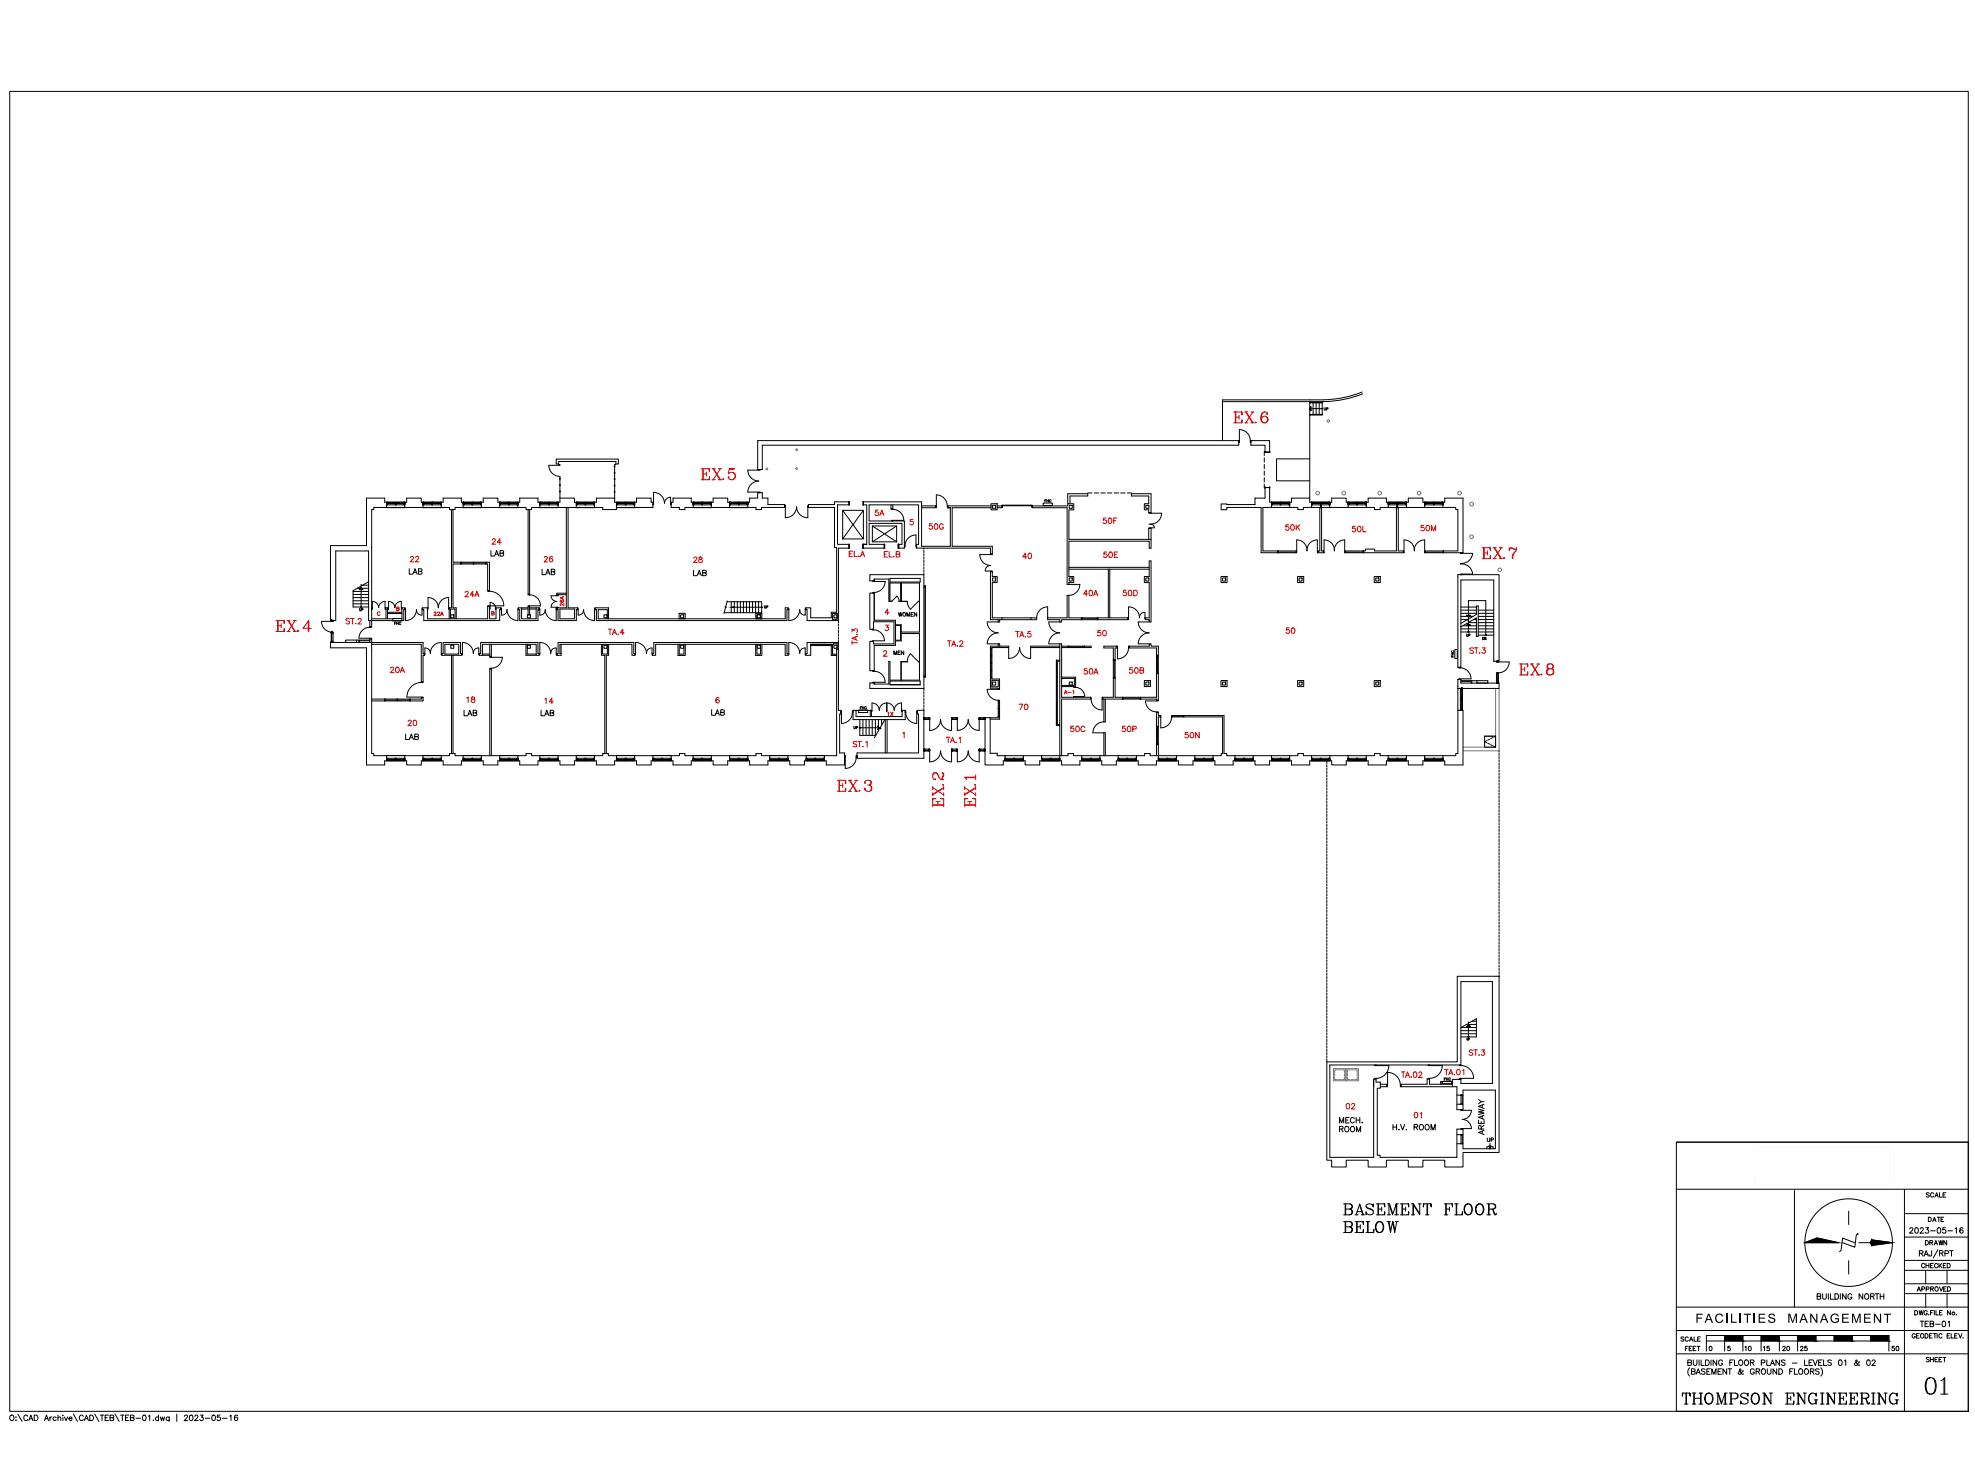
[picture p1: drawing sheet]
<svg xmlns="http://www.w3.org/2000/svg" width="1219mm" height="914mm" viewBox="0 0 1219 914" stroke-linecap="round" stroke-linejoin="round" font-family="sans-serif">
<!-- layer: TITLEBLOCK -->
<g fill="none" stroke="#000" stroke-width=".62">
<path d="M6 56h1209v815h-1209zM1035 705h180v166h-180zM1035 705h180M1035 734h180M1108 734v72M1176 734v137M1176 749h39M1176 763h39M1176 778h39M1176 792h39M1176 784h39M1176 798h39"/>
<path d="M1189 784v8M1189 798v8M1202 784v8M1202 798v8M1035 806h180M1035 835h180M1035 821h180M1053 834v-10h113v10M1053 827h113M1065 824v10M1068 831h-1v1a.9 .9 0 0 1 1 0 .9 .9 0 0 1 0 1 1 1 0 0 1-2 0M1076 824v10"/>
<path d="M1087 824v10M1098 824v10M1110 824v10M1121 824v3M1132 824v3M1144 824v3M1155 824v3"/>
<circle cx="1056" cy="832" r="1.2"/>
</g>
<!-- layer: TITLEBLOCK TEXT -->
<g fill="none" stroke="#000" stroke-width=".62">
<path d="M1141 747v9M1114 767l8-3 13 3zM1141 778v8M1145 767l-8-3v7l-1 1M1147 762v-1l-1 1-1 8-8-3M1147 767h8v-2l13 2-13 1v-1M1185 773h2v-1h-2v3M1186 773l1 2M1188 775l1-3 1 3M1188 774h2M1192 772v3h-1v-1M1196 771l-3 5"/>
<path d="M1197 773h2v-1h-2v3M1198 773l2 2M1201 773h2v-1h-2v3M1204 772h2M1205 772v3"/>
<circle cx="1141" cy="767" r="27"/>
</g>
<g fill="#000" stroke="#000" stroke-width=".62">
<path d="M1114 767l8-3 13 3z"/>
<path d="M1155 765l13 2-13 1zM1155 765v2v1z"/>
</g>
<!-- layer: XWALL -->
<g fill="none" stroke="#000" stroke-width=".62">
<path d="M468 272h297v3h-294v15h-3zM765 272v1zM772 272v1zM772 272h12v7h-3v-4h-9zM343 283h39v3h-2v-1h-35v1h-2zM468 290h1zM239 310h.1M239 311v-1h-2v-3h-11v30h-22v46h3v-43h21v43h21v-7h1v-1h-2v7M239 310h12v-3h9v3h14v-3h11v3h13v-3h9v3h14v-3h11v3h14v-3h9v3h13v-3h11v3h14v-3h9v3h1v3M239 311h.1M239 311h11M239 311h10"/>
<path d="M239 310h5M244 310h5M250 311h.1M250 310v3h-11v-2M250 310h.1M261 310h.1M261 310v3h12M261 311h.1M262 311h10M262 311h5M262 310h5M267 311h5"/>
<path d="M267 310h5M272 311h.1M272 310v3M272 313h.1M272 310h.1M272 313h-41v1h-2v73M272 313h5l1 1h3M279 314v61h-2v7M280 314v33h22v17h-1v-16h-21v27h2v7M281 314h.1M286 313h11M286 313h-5v1"/>
<path d="M286 313h34M286 310h.1M286 310v3M286 311h.1M286 311h5M286 311h6M286 310h5M292 311h5M292 310h5M297 311h.1M297 310v3M297 313h.1"/>
<path d="M297 310h.1M308 310h1M308 310v3h12M308 313h.1M309 311h-1M309 311h.1M309 311h5M309 311h10M309 310h5M314 311h5M314 310h5M320 311h.1"/>
<path d="M320 310h.1M320 310v3M320 313h.1M320 313h5v1M325 314h.1M326 314v53h1v-53M333 313h-5v1h-3M333 313h34M333 310h.1M333 310v3M333 313h.1M333 311h.1"/>
<path d="M334 311h10M334 310h5M339 310h5M344 311h.1M344 311h-10M344 311h1M345 310v3h-12M345 313h.1M345 310h-1M350 313v62M351 313v62h6v1h-1M356 310h.1"/>
<path d="M356 310v3h11M356 311h.1M356 311h11M356 310h5M362 310h5M367 311h.1M367 310v3M367 310h.1M367 313h5v1M372 314h.1M380 313h23M381 310h.1"/>
<path d="M381 310v3M381 313l-1 1h-8M381 311h.1M381 311h5M381 310h5M386 311h5M386 310h5M392 311h.1M392 310v3M392 313h.1M392 310h.1M392 313h-11"/>
<path d="M403 311h.1M403 313h.1M414 311h.1M414 313h.1M414 313h5v1M419 314h.1M428 313h-5v1h-4M428 313h39v1M428 310h.1M428 310v3M428 313h.1M428 311h.1"/>
<path d="M428 311h11M428 310h5M434 310h5M439 311h.1M439 310h.1M439 310v3h-11M439 313h.1M450 310h.1M450 311h.1M451 311h.1M451 311h10M451 310h5"/>
<path d="M456 310h5M461 311h.1M462 311h.1M462 310h-13v-3h-9v3h-13v-3h-12v3h-1v3M462 310h.1M467 314h.1M467 314h3M468 304h1zM470 314h.1M474 307h-3v-3h-3v3h-5v3h-1v3h-12v-3M474 307h.1M474 307v4h10v2"/>
<path d="M484 313h.1M484 312l1 1zM484 313h-14v1M499 312v1zM524 311h-7v25h7v2h-6v45h-20v-7h-1v-1h3v6h13v-3h3v-40h-1v-25h-16v-2h16v-1h9v2M524 309v3zM533 309v3zM533 310h36v27h18v-24M533 311h2v25M550 311v3h1v-3M550 314h1zM569 312h9"/>
<path d="M578 312v1h-9M578 312v1zM585 312v1zM585 312v1h2M585 313h2M585 312h27M612 313h-24v24h25v5h-2v-4h-45v-2h1v-25h-30v10h21v17M612 311h4v4h-4zM616 312h3v1h-3M619 312v1zM637 312v1zM659 311v-6h12v1h-10v5"/>
<path d="M699 305h12v11h-2v-1h-3v-4h3v-5h-10zM709 316h1M775 307v4h-21v3h3v-1h22v28h21M775 307h6v-6h3v9h1v3M775 307h.1M785 310h.1M785 311h.1M785 311h5M785 311h11M785 310h5M791 311h5M791 310h5"/>
<path d="M796 311h.1M796 310h.1M796 310h1v-3h12v3h1v3M796 310h-11h11M796 310v3M796 313h.1M796 313h5v1M796 313h-16v27h20M801 314h.1M801 314h4M805 314h.1M810 313h-5v1"/>
<path d="M810 313h34M810 310h.1M810 313h.1M810 311h.1M810 311h11M810 311h10M810 310h5M815 313h1v27h1v1h-3v-1h1zM815 310h5M821 311h.1M821 310h1v-3h9v3h1v3M821 310h-11h11"/>
<path d="M821 310v3M821 313h.1M821 310h.1M832 310h.1M832 313h.1M832 311h.1M833 311h10M833 311h5M833 310h5M838 311h5M838 310h5M843 311h.1"/>
<path d="M843 310h2v-3h11v3h1v3M843 310h-11h11M843 310l1 3M843 310h.1M844 313h5v1M849 314h.1M857 313h42v1h1v26h-20M857 313h-5v1h-3M857 310h.1M857 313h.1M857 311h.1M857 311h5"/>
<path d="M857 311h6M857 310h5M863 311h5M863 310h5M868 311h.1M868 310h1v-3h9v3h1v3M868 310h-11h11M868 310v3M868 313h.1M868 310h.1M879 310h1M879 313h.1"/>
<path d="M880 311h-1M880 311h.1M880 311h5M880 310h5M885 311h5M885 310h5M891 311h.1M891 310h.1M891 310h-12h12M891 313v-3h1v-3h11v34h-23M524 336v2zM533 336v2"/>
<path d="M533 338h13v-2h-9v-13h20v13h-2v2M534 336h-1h2M535 336h-2v2M546 336v2zM550 321h1zM554 336v2M558 337l1 1zM565 337l1 1zM709 333v-7h2v12h-2v-4h-49v22h3v3h-3v2h-1v-48h-22v-1h22v-1h4v4h-3v18h51M709 326h1M709 323h1M789 340v1z"/>
<path d="M800 340v1zM813 340l1 1zM817 340v1zM830 340v1zM830 340h13v-1h6v1h13v-27h1v27h3v1h-36M841 340l1 1zM866 340l1 1zM879 340l1 1zM891 340v1zM284 347v1M285 347h7M292 347l1 1z"/>
<path d="M293 347h7M300 347v1zM539 358l1 1zM540 358h-3v-3h33v70h-33v-4h3v1M540 358v-1h9v14v-11h19v30h-12v-5h-3v-2h-13M549 357h19v2h-19zM611 353h2v3h3v3h-3v22h27v1h-29zM612 352l1 1zM612 342h1zM660 350h49M660 351h49M684 351v30"/>
<path d="M685 351v30M754 356h3v3h-3zM779 341h.1M789 341h11M801 356h4v3h-4zM830 341h11M848 356h4v3h-4zM880 341h11M900 355v57h2v-54h20v50M900 355h25v53h-3M900 355h.1M902 341h1z"/>
<path d="M902 348h1zM902 354l1 1zM229 375l1 1zM239 379h9M239 378h9M248 375v1zM250 375v1zM261 375v1v-1h3v7h37v-8h1v8h4v-7h3l1 1v-1l-1 1h-1v7h-46v-7h-1zM264 375v1zM301 374h1zM301 364l1 1zM302 375l1 1z"/>
<path d="M306 375v1zM320 375v1zM322 375h4M322 376h4M326 374h1zM326 367h1zM326 374h1v5h-1zM327 375h6M327 376h4M331 375v7h-9v-7h-2v1h1v7h11v-7h1v-1v1h-1M333 375v1zM345 376v7h11v-7"/>
<path d="M346 376h9v6h-9zM357 375v1v-1v1h-1M367 375v1zM419 378h4v4h-4zM467 378h3v4h-3zM487 375v1zM514 379h3v3h-3zM539 366h1zM540 366v17M570 362h1v56l-1-1M571 362v-1v57l-1-1M659 367h1v14h36v1h-41v2h-1v-2h-7v-1h12z"/>
<path d="M204 391v5M204 383h1M205 396h-1M205 383h.1M205 396h.1M205 390v6M205 396h24v69h2v1h42M205 396h-1v4h22v72h11v-3h2v-1M205 396h1M206 383h-1M206 391v5M213 395h7v1h-7z"/>
<path d="M220 395h2M228 395h-6v1M228 383v4M228 394v2M228 387h.1M228 394h1zM228 387h1zM228 394h1M228 387h1M228 394h.1M229 394h.1M229 394v2h32v7h1v1v-1v1h-1v17h-1v-23h-31"/>
<path d="M229 382h13M229 387h.1M238 382v-6v-1v1v-1h1l1 1v-1l-1 1v6M274 396h10v7h1v1h-12v-1h1zM275 398h8v6h-8zM278 382v-6h3v6M302 398v7h1M303 398v7M325 398v6h8v-1h-1v-7h-35v7h-1v1v-1v1h6M325 398h6v6M325 398h-27v6M325 398v6h6"/>
<path d="M346 398h25v6h2v61M372 398h3v6h-3zM375 382v-6h-6v6h116v-7h2v1h-1v7h-118v-7h-1v-1h9v7M404 396h82v7h1v1h-2v-6h-80v6h-2v-1v1v-1h1zM419 398v6h4v-6M419 398v6h3v-6M466 398v6h4v-6M467 398v6h3v-6M467 382v-3h3v3M500 398h13h-13zM500 398v6h-3v-1M513 398v6h3"/>
<path d="M514 398v6h2M515 397h2v4M515 396v2h-15M538 395l1 1zM538 388l1 1zM539 388h.1M539 388v-4h13v13h-13v-1h-2v18h3M540 383v-17h-3v22h2M553 386h3v9h-3zM611 399h12v1h-11v19h5v6h-1h-5zM611 400h1M616 382v2h1v-2"/>
<path d="M616 399v-2h1v2M619 381v1M636 381v1M654 399h-18v1h18M655 399h19v1h-19M659 399l1 1zM659 399v1M660 399h9M668 381v1zM668 381v1M668 382h9M669 399l1 1z"/>
<path d="M670 399v1M677 381l1 1zM678 381v1M690 399v1zM690 399h-9v1h6v30h-6M690 399v1h-2v30h26v-30h-17v-1M696 381l1 1zM697 399v1zM697 399h12v-2h2v2h4v33M707 381v1zM709 382h-2v-1h2v-22h-3v-3h3v-10h2v38h-2v-2v1M272 403l1 1z"/>
<path d="M279 404v61M280 404v61M285 403v1zM298 404h4M302 405l1 1zM302 412l1 1zM333 403v1zM346 403v-5v6h-2v-1l-1 1 1-1h1v-7h46v7h1v1h-2v-6h-14v6h-2v61M392 403v1zM487 403v1zM497 403v1zM497 403h1v-7h20v5h-2v65h-41"/>
<path d="M518 401v37h1v3h-1v24h3v7h-11v-3h-1v-3M539 414h1v-16h13v-3h3v-4h12v29h-19v-12v14h-9M539 414h1zM611 404h1M611 405h1M611 418h1M611 414h1M611 409h1M612 400v4M612 405v4M612 409v5M612 414v4"/>
<path d="M612 420h4v4h-4zM652 407v41h2M652 407v41M652 407h2M654 408h-1v39h1M655 419h8v4h-8M655 418h9v6M687 418h1zM687 407h1M687 408h1M687 418h1M688 408v10"/>
<path d="M706 420h4v4h-4zM714 415l1 1zM714 404h1M714 405h1M714 416h1M715 405v10M754 420h3v4h-3zM801 420h4v4h-4zM848 420h4v4h-4zM900 419h1zM900 412h1zM902 420h7v1"/>
<path d="M909 420h3M912 420h7v1h-7zM922 408h.1M924 416v5M924 408h.1M925 408h.1M925 416v5M229 431h31v-1h1v2h-32M237 431v1M238 432h7M245 431l1 1zM246 432h7"/>
<path d="M253 431v1zM253 431v1M260 430h1zM260 421h1zM519 439v1zM526 439l1 1zM528 438v4h29v-4h2v6h-32v-6h10M538 438v1zM539 421h1zM540 421v1M549 420h19v2h-19zM557 438v1z"/>
<path d="M559 439v1zM566 439v1zM616 425h1M616 432h1M616 437h1M617 432v5M617 437v5M655 430v-33h-1v69M664 430h9M673 430v1h-18v35M673 430l1 1zM680 430l1 1z"/>
<path d="M681 430v1h33v1M681 431v14h1v-14M693 430v1zM693 430v1M693 431h11M704 430v1zM704 430v1M714 439l1 1zM714 432h1zM714 432h1h-1M715 440h-1v26M715 440v1h2v1h-2v27h-1v3h-11v-3h-1"/>
<path d="M900 425h25v-4h-23v-2h-2v46h-1v1h-42M900 438h3v34h-11v-3h-1v-1M902 425v6M902 432v6M902 425h.1M902 438h.1M902 420h6v1M903 438h.1M903 425h.1M903 425v13M924 421h.1M925 421h.1"/>
<path d="M537 442v-4h1v4M546 444v21M548 444v21M570 443h.1M570 444h.1M571 444h3M571 443h3M588 444h3M588 443h3M605 444h3M605 443h3M608 444h.1"/>
<path d="M608 443h.1M611 443h.1M611 444h6v-12h-1v11h-8v29h11v-3h1v-3M611 443v22h4l1 1h43v-1h4M616 442h1M714 459h1zM714 448h1M714 449h1M714 459h1M715 449v10M716 441v1M724 441v1"/>
<path d="M724 442h6M730 441v1M731 441v1M239 466h.1M239 466v2M239 468h.1M239 469h.1M239 469h11M239 468h10M239 469h5M244 469h5M250 469h.1"/>
<path d="M250 468h.1M250 466v3M250 466h.1M261 466h.1M261 466v3M261 468h.1M261 469h.1M262 469h10M262 468h5M262 469h5M267 468h5M267 469h5"/>
<path d="M272 469h.1M272 468h.1M273 466h.1M281 465h-3l-1 1h-5v3M281 465h.1M281 465v1h5M286 466h34M286 466h.1M286 466v3M286 468h.1M286 469h.1M286 469h5"/>
<path d="M286 468h6M292 469h5M292 468h5M297 469h.1M297 468h.1M297 466v3M297 466h.1M302 466v-53h1v53M308 468h1M308 466v3M309 469h-1M309 469h.1"/>
<path d="M309 469h5M309 468h10M314 469h5M320 469h.1M320 468h.1M320 466h.1M325 465v1h-5v3M325 465h3v1h5M325 465h.1M333 466h34M333 466v3M333 466h.1"/>
<path d="M333 468h.1M333 469h.1M334 469h10M334 468h10M334 469h5M339 469h5M344 469h.1M344 469h1M345 466v3M345 468h-1M356 466h.1M356 466v3"/>
<path d="M356 468h.1M356 469h.1M356 469h11M356 468h11M356 469h5M362 469h5M367 469h.1M367 468h.1M367 466v3M367 466h.1M372 465v1h-5M372 465h3"/>
<path d="M372 465h.1M375 465h.1M375 465v1h5M380 466h34M380 466h.1M380 466l1 3M381 468h.1M381 469h.1M381 469h5M381 468h5M386 469h5M386 468h5"/>
<path d="M392 469h.1M392 468h.1M392 466v3M392 466h.1M403 468h.1M403 466v3M403 469h.1M403 469h6M404 468h5M404 469h5M409 469h5M409 468h5"/>
<path d="M414 469h.1M414 468h.1M414 466v3M414 466h.1M419 465v1h-5M419 465h4v1h5v3M419 465h.1M428 466h34M428 466h.1M428 468h.1M428 469h.1M428 469h11"/>
<path d="M428 468h11M428 469h5M434 469h5M439 469h.1M439 468h.1M439 466v3M450 466h.1M450 466v3M450 468h.1M450 469h.1M451 469h.1M451 469h10"/>
<path d="M451 468h10M451 469h5M456 469h5M461 469h.1M462 469h.1M462 468h.1M462 466v3M462 466h.1M467 465v1h-5M467 465h3M467 465h.1M470 465h.1"/>
<path d="M470 465v1h5M475 466h.1M475 466v3M475 468h.1M475 469h.1M476 469h10M476 468h5M476 469h5M481 468h5M481 469h5M486 469h.1M486 468h.1"/>
<path d="M486 466v3M487 466h.1M498 468h.1M498 466v3M498 469h.1M498 469h11M498 468h5M498 469h5M504 468h4M504 469h4M509 469h.1M509 466v3h-12v3h-9v-3h-14v3h-11v-3h-14v3h-9v-3h-13v3h-12v-3h-13v3h-9v-3h-14v3h-11v-3h-13v3h-9v-3h-14v3h-11v-3h-14v3h-9v-3h-13v3h-11v-3h-14v3h-9v-3h-12"/>
<path d="M509 468h.1M509 466h.1M521 466h.1M521 467h.1M522 467h.1M529 467h.1M529 466h.1M529 465h38v-24h-1v-3h4v30h-41zM570 462h.1M570 463h.1M571 463h.1M571 462h3"/>
<path d="M571 463h3M588 463h3M588 462h3M605 463h3M605 462h3M608 463h.1M608 462h.1M620 468h1M621 469h-1M621 469h.1M621 469h10M621 468h5"/>
<path d="M621 469h5M626 468h5M626 469h5M632 469h.1M632 469h-12h12M632 468h.1M632 466v3M643 466v3h-1v3h-9v-3h-1M643 468h.1M643 469h.1M643 469h6M643 468h6"/>
<path d="M643 469h5M649 469h5M649 468h5M654 469h.1M654 466v3M654 469h-11h11M654 468h.1M663 465h.1M663 465v1h44v-1M668 468h.1M668 466v3h-1v3h-12v-3h-1M668 469h.1"/>
<path d="M668 469h5M668 468h11M673 469h6M674 469h5M679 469h.1M679 468h.1M679 469h-11h11M679 466v3M681 466v-14h1v14M690 468h.1M690 466v3h-1v3h-9v-3h-1M690 469h.1"/>
<path d="M691 469h10M691 468h10M691 469h5M696 469h5M701 469h.1M701 469h1M702 468h-1M702 466v3M702 469h-12h12M707 465h3M707 465h.1M710 465h.1"/>
<path d="M710 465v1h39M715 468h.1M715 469h.1M715 469h11M716 468h5M716 469h5M721 468h5M721 469h5M726 469h.1M726 469h-11h11M726 468h.1M726 466v3"/>
<path d="M738 466v3h-2v3h-9v-3h-1M738 468h.1M738 469h.1M738 469h10M738 468h5M738 469h5M743 468h5M743 469h5M749 469h.1M749 469h-11h11M749 468h.1M749 466v3"/>
<path d="M754 465v1h-5M754 465h1v-23h-32v-1h33v24h1v1h5M754 465h.1M762 466h34M762 466v3h-1v3h-11v-3h-1M762 468h.1M762 469h.1M763 469h.1M763 469h5M763 468h10M768 469h5M773 469h.1"/>
<path d="M773 469h1M774 468h-1M774 469h-12h12M774 466v3M785 466v3h-1v3h-9v-3h-1M785 468h.1M785 469h.1M785 469h5M785 468h11M791 469h5M796 469h.1M796 468h.1"/>
<path d="M796 469h-11h11M796 466v3M801 465v1h-5M801 465h4M801 465h.1M805 465h.1M805 465v1h5M810 466h34M810 466v3h-1v3h-12v-3h-1M810 468h.1M810 469h.1M810 469h11"/>
<path d="M810 468h10M810 469h5M815 469h5M819 469v2M819 472v1M819 474v1M819 476v1M819 478v1M819 480v1M821 469h.1M821 469h-11h11M821 468h.1"/>
<path d="M821 466v3M832 466v3h-1v3h-9v-3h-1M832 468h.1M832 469h.1M833 469h10M833 468h5M833 469h5M838 468h5M838 469h5M843 469h.1M843 469h-11h11M843 468h.1"/>
<path d="M844 466l-1 3M849 465v1h-5M849 465h3v1h5M849 465h.1M857 466v3h-1v3h-11v-3h-2M857 468h.1M857 469h.1M857 469h5M857 468h6M863 469h5M863 468h5M868 469h.1"/>
<path d="M868 469h-11h11M868 468h.1M868 466v3M879 466v3h-1v3h-9v-3h-1M879 468h1M880 469h-1M880 469h.1M880 469h5M880 468h5M885 469h5M885 468h5M891 469h.1"/>
<path d="M891 468h.1M891 469h-12h12M891 466v2M925 463v1M925 465v1M925 467v1M925 469v1M925 471v1M925 473v1M925 475v1M925 477v1M925 479v1"/>
<path d="M819 482v1M819 484v1M819 486v1M819 488v2M819 490v2M819 492v2M819 494v2M819 496v2M819 498v2M925 481v1M925 483v2M925 485v2"/>
<path d="M925 487v2M925 489v2M925 491v2M925 493v2M925 495v2M925 497v2M925 499v2M819 500v2M819 502v2M819 504v2M819 507v1M819 509v1"/>
<path d="M819 511v1M819 513v1M819 515v1M819 517v1M819 519v1M925 502v1M925 504v1M925 506v1M925 508v1M925 510v1M925 512v1M925 514v1"/>
<path d="M925 516v1M925 518v1M925 520v1M819 521v1M819 523v1M819 525v1M819 527v1M819 529v1M819 531v1M819 533v1M819 535v1M819 537v2"/>
<path d="M819 539v2M925 522v1M925 524v1M925 526v1M925 528v1M925 530v1M925 532v1M925 534v2M925 536v2M925 538v2M819 541v2M819 543v2"/>
<path d="M819 545v2M819 547v2M819 549v2M819 551v2M819 553v2M819 556v1M819 558v1M819 560v1M925 540v2M925 542v2M925 544v2M925 546v2"/>
<path d="M925 548v2M925 551v1M925 553v1M925 555v1M925 557v1M925 559v1M819 562v1M819 564v1M819 566v1M819 568v1M819 570v1M819 572v1"/>
<path d="M819 574v1M819 576v1M819 578v1M925 561v1M925 563v1M925 565v1M925 567v1M925 569v1M925 571v1M925 573v1M925 575v1M925 577v1"/>
<path d="M925 579v1M819 580v1M819 582v1M819 584v1M819 586v2M819 588v2M819 590v2M819 592v2M819 594v2M819 596v2M819 598v2M925 581v2"/>
<path d="M925 583v2M925 585v2M925 587v2M925 589v2M925 591v2M925 593v2M925 595v2M925 597v2M925 599v2M819 600v2M819 602v2M819 605v1"/>
<path d="M819 607v1M819 609v1M819 611v1M819 613v1M819 615v1M819 617v1M819 619v1M925 602h.1M819 621v1M819 623v1M819 625v1M819 627v1"/>
<path d="M819 629v1M819 631v1M819 633v1M819 635v2M819 637v2M819 639v2M819 655h81v-53h25v109h-22v9h-11v-4h-14v4h-9v-4h-13v4h-11v-4h-14v4h-9v-4h-3zM819 641v2M819 643v2M819 645v2M819 647v2M819 649v2"/>
<path d="M819 651v2M819 653v2M849 657h.1M882 657h.1M849 665v1zM852 669h4v2h-4M856 670l1 1zM864 670l1 1zM882 665v1zM889 667h8M897 669h-15v-3h-1v3h-16v2h34v14h4v-12h20v36h-20v-12h-4v17h-47v-1h-2v-42h2v-3h-3v-2h-1v5M899 676h4"/>
<path d="M902 666h-5v5M902 666v2h19v-62h-19v51h-81v57h27v-48M902 676h1zM902 676v5M903 676v5M899 681h4M902 696l1 1zM902 685h1zM902 681h1zM899 706h4M899 700h4M902 700h1z"/>
<path d="M902 705l1 1zM902 700v5M903 700v6"/>
<circle cx="239" cy="311" r=".1"/>
<circle cx="239" cy="310" r=".1"/>
<circle cx="250" cy="310" r=".1"/>
<circle cx="250" cy="311" r=".1"/>
<circle cx="261" cy="311" r=".1"/>
<circle cx="261" cy="310" r=".1"/>
<circle cx="272" cy="311" r=".1"/>
<circle cx="272" cy="310" r=".1"/>
<circle cx="286" cy="310" r=".1"/>
<circle cx="286" cy="311" r=".1"/>
<circle cx="297" cy="310" r=".1"/>
<circle cx="297" cy="311" r=".1"/>
<circle cx="309" cy="310" r=".1"/>
<circle cx="309" cy="311" r=".1"/>
<circle cx="320" cy="310" r=".1"/>
<circle cx="320" cy="311" r=".1"/>
<circle cx="333" cy="311" r=".1"/>
<circle cx="333" cy="310" r=".1"/>
<circle cx="344" cy="310" r=".1"/>
<circle cx="344" cy="311" r=".1"/>
<circle cx="356" cy="310" r=".1"/>
<circle cx="356" cy="311" r=".1"/>
<circle cx="367" cy="310" r=".1"/>
<circle cx="367" cy="311" r=".1"/>
<circle cx="381" cy="311" r=".1"/>
<circle cx="381" cy="310" r=".1"/>
<circle cx="392" cy="310" r=".1"/>
<circle cx="392" cy="311" r=".1"/>
<circle cx="428" cy="310" r=".1"/>
<circle cx="428" cy="311" r=".1"/>
<circle cx="439" cy="311" r=".1"/>
<circle cx="439" cy="310" r=".1"/>
<circle cx="450" cy="311" r=".1"/>
<circle cx="450" cy="310" r=".1"/>
<circle cx="462" cy="311" r=".1"/>
<circle cx="462" cy="310" r=".1"/>
<circle cx="785" cy="310" r=".1"/>
<circle cx="785" cy="311" r=".1"/>
<circle cx="796" cy="310" r=".1"/>
<circle cx="796" cy="311" r=".1"/>
<circle cx="810" cy="310" r=".1"/>
<circle cx="810" cy="311" r=".1"/>
<circle cx="821" cy="311" r=".1"/>
<circle cx="821" cy="310" r=".1"/>
<circle cx="832" cy="311" r=".1"/>
<circle cx="832" cy="310" r=".1"/>
<circle cx="843" cy="310" r=".1"/>
<circle cx="843" cy="311" r=".1"/>
<circle cx="857" cy="310" r=".1"/>
<circle cx="857" cy="311" r=".1"/>
<circle cx="868" cy="311" r=".1"/>
<circle cx="868" cy="310" r=".1"/>
<circle cx="880" cy="310" r=".1"/>
<circle cx="880" cy="311" r=".1"/>
<circle cx="891" cy="311" r=".1"/>
<circle cx="891" cy="310" r=".1"/>
<circle cx="205" cy="383" r=".1"/>
<circle cx="205" cy="396" r=".1"/>
<circle cx="924" cy="408" r=".1"/>
<circle cx="925" cy="408" r=".1"/>
<circle cx="902" cy="438" r=".1"/>
<circle cx="902" cy="425" r=".1"/>
<circle cx="903" cy="438" r=".1"/>
<circle cx="903" cy="425" r=".1"/>
<circle cx="924" cy="421" r=".1"/>
<circle cx="925" cy="421" r=".1"/>
<circle cx="570" cy="444" r=".1"/>
<circle cx="570" cy="443" r=".1"/>
<circle cx="608" cy="443" r=".1"/>
<circle cx="608" cy="444" r=".1"/>
<circle cx="239" cy="468" r=".1"/>
<circle cx="239" cy="469" r=".1"/>
<circle cx="250" cy="468" r=".1"/>
<circle cx="250" cy="469" r=".1"/>
<circle cx="261" cy="469" r=".1"/>
<circle cx="261" cy="468" r=".1"/>
<circle cx="272" cy="469" r=".1"/>
<circle cx="272" cy="468" r=".1"/>
<circle cx="286" cy="469" r=".1"/>
<circle cx="286" cy="468" r=".1"/>
<circle cx="297" cy="468" r=".1"/>
<circle cx="297" cy="469" r=".1"/>
<circle cx="309" cy="469" r=".1"/>
<circle cx="309" cy="468" r=".1"/>
<circle cx="320" cy="469" r=".1"/>
<circle cx="320" cy="468" r=".1"/>
<circle cx="333" cy="469" r=".1"/>
<circle cx="333" cy="468" r=".1"/>
<circle cx="344" cy="469" r=".1"/>
<circle cx="344" cy="468" r=".1"/>
<circle cx="356" cy="468" r=".1"/>
<circle cx="356" cy="469" r=".1"/>
<circle cx="367" cy="469" r=".1"/>
<circle cx="367" cy="468" r=".1"/>
<circle cx="381" cy="468" r=".1"/>
<circle cx="381" cy="469" r=".1"/>
<circle cx="392" cy="469" r=".1"/>
<circle cx="392" cy="468" r=".1"/>
<circle cx="403" cy="469" r=".1"/>
<circle cx="403" cy="468" r=".1"/>
<circle cx="414" cy="469" r=".1"/>
<circle cx="414" cy="468" r=".1"/>
<circle cx="428" cy="469" r=".1"/>
<circle cx="428" cy="468" r=".1"/>
<circle cx="439" cy="468" r=".1"/>
<circle cx="439" cy="469" r=".1"/>
<circle cx="450" cy="468" r=".1"/>
<circle cx="450" cy="469" r=".1"/>
<circle cx="462" cy="468" r=".1"/>
<circle cx="462" cy="469" r=".1"/>
<circle cx="475" cy="469" r=".1"/>
<circle cx="475" cy="468" r=".1"/>
<circle cx="486" cy="469" r=".1"/>
<circle cx="486" cy="468" r=".1"/>
<circle cx="498" cy="469" r=".1"/>
<circle cx="498" cy="468" r=".1"/>
<circle cx="509" cy="468" r=".1"/>
<circle cx="509" cy="469" r=".1"/>
<circle cx="521" cy="466" r=".1"/>
<circle cx="521" cy="467" r=".1"/>
<circle cx="529" cy="467" r=".1"/>
<circle cx="529" cy="466" r=".1"/>
<circle cx="570" cy="463" r=".1"/>
<circle cx="570" cy="462" r=".1"/>
<circle cx="608" cy="463" r=".1"/>
<circle cx="608" cy="462" r=".1"/>
<circle cx="620" cy="469" r=".1"/>
<circle cx="620" cy="468" r=".1"/>
<circle cx="632" cy="469" r=".1"/>
<circle cx="632" cy="468" r=".1"/>
<circle cx="643" cy="469" r=".1"/>
<circle cx="643" cy="468" r=".1"/>
<circle cx="654" cy="468" r=".1"/>
<circle cx="654" cy="469" r=".1"/>
<circle cx="668" cy="468" r=".1"/>
<circle cx="668" cy="469" r=".1"/>
<circle cx="679" cy="468" r=".1"/>
<circle cx="679" cy="469" r=".1"/>
<circle cx="690" cy="468" r=".1"/>
<circle cx="690" cy="469" r=".1"/>
<circle cx="701" cy="468" r=".1"/>
<circle cx="701" cy="469" r=".1"/>
<circle cx="715" cy="468" r=".1"/>
<circle cx="715" cy="469" r=".1"/>
<circle cx="726" cy="469" r=".1"/>
<circle cx="726" cy="468" r=".1"/>
<circle cx="738" cy="469" r=".1"/>
<circle cx="738" cy="468" r=".1"/>
<circle cx="749" cy="469" r=".1"/>
<circle cx="749" cy="468" r=".1"/>
<circle cx="762" cy="469" r=".1"/>
<circle cx="762" cy="468" r=".1"/>
<circle cx="774" cy="469" r=".1"/>
<circle cx="774" cy="468" r=".1"/>
<circle cx="785" cy="469" r=".1"/>
<circle cx="785" cy="468" r=".1"/>
<circle cx="796" cy="469" r=".1"/>
<circle cx="796" cy="468" r=".1"/>
<circle cx="810" cy="469" r=".1"/>
<circle cx="810" cy="468" r=".1"/>
<circle cx="821" cy="469" r=".1"/>
<circle cx="821" cy="468" r=".1"/>
<circle cx="832" cy="468" r=".1"/>
<circle cx="832" cy="469" r=".1"/>
<circle cx="843" cy="469" r=".1"/>
<circle cx="843" cy="468" r=".1"/>
<circle cx="857" cy="469" r=".1"/>
<circle cx="857" cy="468" r=".1"/>
<circle cx="868" cy="469" r=".1"/>
<circle cx="868" cy="468" r=".1"/>
<circle cx="880" cy="469" r=".1"/>
<circle cx="880" cy="468" r=".1"/>
<circle cx="891" cy="469" r=".1"/>
<circle cx="891" cy="468" r=".1"/>
</g>
<!-- layer: XSTAIR -->
<g fill="none" stroke="#000" stroke-width=".62">
<path d="M228 359l-4 2h-1v2l-1-1-4 2v11h10M218 365h10M218 367h10M218 369h10M218 371h10M218 373h10M221 363h7M223 363v12M224 361h4M449 371h21v7h-23M449 371l-1 3v1l-1 4M451 371v7"/>
<path d="M453 375h18M453 371v7M455 371v7M457 371v7M459 371v7M461 371v7M463 371v7M465 371v7M466 371v7M468 371v7M902 375h9M902 378h9"/>
<path d="M902 376h9M913 378h9M913 376h9M902 385l4-3 1 1-1-2 1 1 4-3v-5h2v19h-2v-12l-4 3-1-1 1 2-1-1-4 3M902 390h9M902 388h9M902 382h4M902 380h7M903 386h8M906 380v-9h11v21M906 385v5M906 384h5"/>
<path d="M910 382h1M913 392h9M913 390h9M913 388h9M913 386h9M913 384h9M913 382h9M913 380h9M531 444v10h10M531 449h12M533 444v10M535 444v10"/>
<path d="M537 444v10M538 444v10M540 444v10M542 444v6M544 444v3M546 444l-3 5 1 1h-2h1l-3 5M902 636h9M902 638h9M906 633v7M907 632h4M909 630h2M911 634h-9l4-2h1l-1-1h1l4-2v11h-9"/>
</g>
<g fill="#000" stroke="#000" stroke-width=".62">
<path d="M451 375l2-1v1z"/>
<path d="M222 364l1-1zM222 364l1-1zM223 363l1 1zM223 363l1 1z"/>
<path d="M906 380h2zM906 380h2zM905 380h1zM905 380h1z"/>
<path d="M906 385l2 1zM906 385l2 1zM905 386l1-1zM905 386l1-1z"/>
<path d="M542 449v1zM542 449v1zM542 448l1 1zM542 448l1 1z"/>
<path d="M906 633h2zM906 633h2zM905 633h1zM905 633h1z"/>
</g>
<!-- layer: XDOOR -->
<g fill="none" stroke="#000" stroke-width=".62">
<path d="M765 265a7 7 0 0 1 7 7M765 265v7M780 279v2M468 290h-6a7 7 0 0 0 6 7 7 7 0 0 0-6 7h6M780 282v3M780 287v2M780 291v2M780 295v2M780 299v2M403 311v-7a7 7 0 0 1 7 7 4 4 0 0 1 4-4v4M485 313v6a7 7 0 0 0 7-6 7 7 0 0 0 7 6v-6M551 314a7 7 0 0 1 7 7h-7"/>
<path d="M585 312a7 7 0 0 0-7-7v7M619 312h18zM671 304h3M676 304h2M680 304h2M684 304h2M688 304h2M692 304h3M696 304h3M710 317h7M717 317a7 7 0 0 1-7 6l2 1 1 2h-3M559 337a7 7 0 0 1 6-7v7"/>
<path d="M800 340v-7a6 6 0 0 1 7 7 6 6 0 0 1 6-7v7M824 340a6 6 0 0 0-7-7v7M830 333a6 6 0 0 0-6 7M830 333v7M873 340a6 6 0 0 1 6-7v7M873 340a6 6 0 0 0-6-7v7M540 359h6a7 7 0 0 1-6 7M608 352h4M612 342h-7a7 7 0 0 0 7 7l-3 1-1 2M903 341h6a7 7 0 0 1-6 7M903 348a7 7 0 0 1 6 6h-6M238 371a4 4 0 0 0-4 4 4 4 0 0 0-4-4v4"/>
<path d="M238 371v4M240 375v-4a4 4 0 0 1 4 4 4 4 0 0 1 4-4v4M257 376a7 7 0 0 1-7 7v-7M257 376l1 3 2 1M261 376v4M264 375v-6a6 6 0 0 1 7 6 6 6 0 0 1 6-6v6M302 365a9 9 0 0 1 9 9h-9M306 375a3 3 0 0 0-3-3v3M310 376v4l2-1 1-3a7 7 0 0 0 7 7v-7M327 367a7 7 0 0 1 7 7M327 374h7M333 376v4h1l2-1 1-3a7 7 0 0 0 6 7v-7"/>
<path d="M344 368h-4a4 4 0 0 0 4 3 4 4 0 0 0-4 4h4M357 376v4M367 376v7a7 7 0 0 1-7-7l-1 3-2 1M494 376a7 7 0 0 1-7 7v-7M494 376v2l3 2v-4M660 361h7a7 7 0 0 1-7 6M205 383h-7a7 7 0 0 0 7 7M228 387a7 7 0 0 0-6 7h6M402 400l-2 1-1 2a7 7 0 0 0-7-7v7M403 400v3M539 389a7 7 0 0 1 7 6h-7M616 384h-7a7 7 0 0 0 7 6 7 7 0 0 0-7 7h7"/>
<path d="M623 400v6M636 400v6M640 381a7 7 0 0 1 7-7v7M654 384h-7a7 7 0 0 0 7 6 7 7 0 0 0-7 7h7M690 400v7M697 400a7 7 0 0 1-7 7M697 381v-7a7 7 0 0 1 6 7l1-2 2-1h1v3M709 384h-6a7 7 0 0 0 6 6 7 7 0 0 0-6 7h6M262 403v-3h1l2 1 1 2a7 7 0 0 1 6-7v7M285 403v-7a7 7 0 0 1 7 7l1-2 2-1h1v3M303 406h7a7 7 0 0 1-7 6M333 403v-7a7 7 0 0 1 7 7l1-2 2-1v3"/>
<path d="M494 403a7 7 0 0 0-7-7v7M494 403v-2l3-1v3M540 414a7 7 0 0 1 6 7h-6M623 406a7 7 0 0 0 6-6 7 7 0 0 0 7 6M901 412a7 7 0 0 1 7 7M901 419h7M925 408h7a7 7 0 0 1-7 7M251 430h9M260 421a9 9 0 0 0-9 9M526 440a7 7 0 0 1-7 6v-6M538 434a5 5 0 0 1 5 4 5 5 0 0 1 4-4v4M538 434v4"/>
<path d="M556 434a4 4 0 0 0-4 4 5 5 0 0 0-4-4v4M557 434v4M559 440a7 7 0 0 0 7 6M566 440v6M616 425h-7a7 7 0 0 0 7 7M664 424a6 6 0 0 1 6 6h-6M674 431a7 7 0 0 0 6 7M680 431v7M714 432h-7a7 7 0 0 0 7 7M574 444v7M587 444v7a7 7 0 0 1-6-7 7 7 0 0 1-7 7M591 444v7a7 7 0 0 0 7-7 7 7 0 0 0 6 7v-7"/>
<path d="M675 452h6M681 445a7 7 0 0 0-6 7M717 442v7M723 442a7 7 0 0 1-6 7M529 467a7 7 0 0 1-7 7v-7M574 470a7 7 0 0 0 7-7 7 7 0 0 0 6 7M574 463v7M587 463v7M591 470a7 7 0 0 0 7-7 7 7 0 0 0 6 7M591 463v7M604 463v7M849 657h8a8 8 0 0 1-8 8"/>
<path d="M882 657h8a8 8 0 0 1-8 8M902 657a8 8 0 0 1 8 8h-8M864 670a8 8 0 0 0-7-8v8M903 691a6 6 0 0 1 5 5h-5M903 685h5a6 6 0 0 1-5 6"/>
</g>
<!-- layer: XCOLUMN -->
<g fill="none" stroke="#000" stroke-width=".62">
<path d="M613 312h2v2h-2zM660 312h2v2h-2zM707 312h2v2h-2zM613 357h2v2h-2zM660 357h2v2h-2zM707 357h2v2h-2zM755 357h2v2h-2zM802 357h2v2h-2zM849 357h2v2h-2zM278 379h2v2h-2zM326 379h1v2h-1zM373 379h2v2h-2z"/>
<path d="M420 379h2v2h-2zM467 379h2v2h-2zM515 379h2v2h-2zM278 398h2v2h-2zM326 398h1v2h-1zM373 398h2v2h-2zM420 398h2v2h-2zM467 398h2v2h-2zM515 398h2v2h-2zM613 421h2v2h-2zM660 421h2v2h-2zM707 421h2v2h-2z"/>
<path d="M755 421h2v2h-2zM802 421h2v2h-2zM849 421h2v2h-2z"/>
</g>
<!-- layer: XCURB -->
<g fill="none" stroke="#767676" stroke-width=".62">
<path d="M923 425v36h-20M925 425v38h-22M823 659h8v8h-8zM831 659h8v8h-8zM824 664v2h2M824 662v2M826 660h-2v2M826 660h2M826 666h2M828 660h2v2M830 662v2M830 664v2h-2"/>
<path d="M832 664v2h1M832 662v2M833 660h-1v2M834 660h1M834 666h1M836 660h2v2M838 664v2h-2M838 662v2"/>
</g>
<!-- layer: XSTEPS -->
<path d="M809 248v59M809 252h7M809 256h7zM809 248l7 1zM811 249v7M812 249v7M814 249v7M816 249v7M817 247h-62v25M841 242l-13 4-11 1M841 243a68 68 0 0 1-24 5h-62M809 283h-21v14h21" fill="none" stroke="#000" stroke-width=".62"/>
<!-- layer: xhatch -->
<path d="M916 454h7v7h-7zM916 454h1M918 457l-2 1h2M918 454h2M918 459h2M920 456l-2 1M920 459l1 1M920 454h2M921 455l-1 1M922 454h1l-1 1M922 460l1 1" fill="none" stroke="#000" stroke-width=".62"/>
<!-- layer: XELEV -->
<path d="M520 315h13v18h-13zM520 315l13 18M533 315l-13 18M539 325h15v9h-15zM539 325l15 9M554 325l-15 9" fill="none" stroke="#000" stroke-width=".62"/>
<!-- layer: X-1FL$0$WL3 -->
<g fill="none" stroke="#000" stroke-width=".62">
<path d="M781 279h.1M781 279h3M784 279h.1M239 310h.1M239 311h.1M239 310v1M244 311h.1M244 310h.1M244 310v1M249 310h1M249 311h.1M249 310h.1"/>
<path d="M249 311h1M250 310l-1 1M250 311h.1M250 310h.1M250 310v1M261 310h.1M261 311h.1M261 311h1M261 310v1M261 310h1M261 310l1 1M262 311h.1"/>
<path d="M262 310h.1M262 310h-1M267 311h.1M267 310h.1M267 310v1M272 311h.1M272 310h.1M272 310v1M286 311h.1M286 310h.1M286 310v1M291 311h1"/>
<path d="M291 310h.1M291 311h.1M291 310h1M292 310v1M292 310h.1M292 311h.1M292 311h-1M297 310h.1M297 311h.1M297 310v1M309 311h.1M309 310h.1"/>
<path d="M309 310v1M314 310h.1M314 311h.1M314 310v1M319 310h.1M319 311h.1M319 311h1M319 310h1M319 310v1M320 311h.1M320 310h.1M320 311h-1"/>
<path d="M333 310h.1M333 311h.1M333 310h1M333 311h1M333 310v1M334 311h.1M334 310h.1M334 310v1M334 311h-1M339 310h.1M339 311h.1M339 310v1"/>
<path d="M344 310h.1M344 311h.1M344 310v1M356 310h.1M356 311h.1M356 310v1M361 311h.1M361 311h1M361 310h.1M361 310h1M361 310v1M361 310l1 1"/>
<path d="M362 310h.1M362 311h.1M362 310h-1M367 310h.1M367 311h.1M367 310v1M381 311h.1M381 310h.1M381 310v1M386 311h.1M386 310h.1M386 310v1"/>
<path d="M391 311h.1M391 310h.1M391 311h1M391 310h1M392 311h.1M391 310v1M392 310v1M392 310h.1M428 311h.1M428 310h.1M428 310v1M433 310h.1"/>
<path d="M433 311h.1M433 311h1M433 310h1M433 310v1M434 311h-1M434 310v1M434 311h.1M434 310h.1M434 310h-1M439 311h.1M439 310h.1M439 310v1"/>
<path d="M450 310h.1M451 311h.1M450 311h.1M450 310h1M451 310h.1M451 310h-1M451 310v1M456 310h.1M456 311h.1M456 310v1M461 311h.1M461 310h.1"/>
<path d="M461 311h1M461 310v1M462 310h.1M461 310h1M462 311h.1M781 301h.1M781 301h3M784 301h.1M785 311h.1M785 310h.1M785 310v1M790 310h.1"/>
<path d="M790 311h1M790 311h.1M790 310v1M790 310h1M791 310h.1M791 311h.1M791 310v1M796 311h.1M796 310h.1M796 310v1M810 310h.1M810 311h.1"/>
<path d="M810 310v1M815 311h.1M815 311v2zM815 310h.1M815 310v1M820 310h1M821 311h.1M820 311h1M820 311h.1M820 310h.1M821 311h-1h1M821 310h.1"/>
<path d="M821 310h-1M821 310v1M832 310h.1M832 311h.1M832 311h1M832 310h1M832 310v1M833 311h-1M833 310v1M833 311h.1M833 310h.1M833 310h-1"/>
<path d="M838 311h.1M838 310h.1M838 310v1M843 310h.1M843 311h.1M843 310v1M857 311h.1M857 310h.1M857 310v1M862 311l1 2zM862 311h1M862 310h.1"/>
<path d="M862 311h.1M862 310h1M863 311h.1M863 310v1M863 310h.1M863 311h-1M868 310h.1M868 311h.1M868 310v1M880 311h.1M880 310h.1M880 310v1"/>
<path d="M885 310h.1M885 311h.1M885 310v1M890 310h.1M890 311h.1M890 311h1M890 310h1M890 310v1M891 311h.1M891 311h-1M891 310v1M891 310h.1"/>
<path d="M204 390h.1M205 391h.1M204 390h1M204 396h.1M204 396h1M205 396h.1M204 383h.1M204 383h1M205 390h.1M205 383h.1M205 390v1M205 390h1l-1 1"/>
<path d="M205 396h1zM205 396h1h-1M205 383h1h-2h2zM205 390h1zM924 408h1h-1h1M924 416v-1h1h-1l1 1M925 408h.1M925 416h.1M925 415h.1M925 415v1M902 438h.1M902 425h.1"/>
<path d="M902 431v1zM902 431h.1M902 438h1M902 432h.1M902 431v1M902 431l1 1M902 425h1M902 432h1M902 431h1M903 438h.1M903 425h.1M903 431h.1"/>
<path d="M903 432h.1M903 425h-1M903 431v1M903 438h-1M924 421h.1M925 421h.1M925 421h-1h1M570 444h.1M570 443h1M570 443h.1M570 444v-1l1 1M570 444h1"/>
<path d="M571 444h.1M574 444h.1M574 443h.1M574 444v-1v1M587 443h1M587 444l1-1v1M587 444h.1M587 443h.1M587 444h1M588 444h.1M588 444h-1M591 444h.1"/>
<path d="M591 444v-1v1M591 443h.1M605 444h.1M604 444h.1M604 444v-1l1 1M604 444h1M605 443h.1M608 444h.1M608 443h.1M608 444v-1v1M239 469v-1v1M239 469h.1"/>
<path d="M244 469h.1M244 469v-1v1M249 469h.1M249 469h1M249 469v-1l1 1M250 469h.1M261 469h.1M261 469h1M261 469l1-1v1M261 469v-1l1 1M262 469h.1M262 469h-1"/>
<path d="M267 469h.1M267 469v-1v1M272 469h.1M272 469v-1v1M286 469h.1M286 469v-1v1M291 469v-1l1 1M291 469h.1M291 469h1M292 469h.1M297 469h.1M297 469v-1v1"/>
<path d="M309 469v-1v1M309 469h.1M314 469v-1v1M314 469h.1M319 469h.1M319 469h1M319 469v-1l1 1M320 469h.1M320 469h-1M333 469v-1l1 1M333 469h.1M333 469h1"/>
<path d="M333 469l1-1v1M334 469h-1M334 469h.1M339 469h.1M339 469v-1v1M344 469h.1M344 469v-1v1M356 469v-1v1M356 469h.1M361 469h.1M361 469v-1l1 1M361 469h1"/>
<path d="M362 469h.1M362 469h-1M367 469h.1M367 469v-1v1M381 469h.1M381 469v-1v1M386 469v-1v1M386 469h.1M391 469h.1M391 469v-1l1 1M391 469h1M392 469h.1"/>
<path d="M392 469h-1M403 469h.1M403 469v-1l1 1M403 469l1-1v1M403 469h1M404 469h.1M404 469h-1M409 469v-1v1M409 469h.1M414 469h.1M414 469v-1v1M428 469v-1v1"/>
<path d="M428 469h.1M433 469h.1M433 469h1M433 469l1-1v1M433 469v-1l1 1M434 469h.1M434 469h-1M439 469h.1M439 469v-1v1M450 469v-1l1 1M450 469h.1M451 469h.1"/>
<path d="M450 469h1M451 469v-1v1M456 469h.1M456 469v-1v1M461 469h.1M461 469l1-1v1M461 469h1M461 469v-1l1 1M462 469h.1M462 469h-1M475 469h.1M475 469h1"/>
<path d="M475 469l1-1v1M475 469v-1l1 1M476 469h.1M476 469h-1M481 469h.1M481 469v-1v1M486 469h.1M486 469v-1v1M498 469h.1M498 469v-1v1M503 469v-1v1M503 469l1-1-1 1"/>
<path d="M503 469h.1M503 469h1M504 469h.1M509 469h.1M508 469h.1M508 469l1-1v1M508 469h1M509 469v-1v1M509 469h-1M521 467h.1M521 467l1-1v1v-1v1M521 467h1"/>
<path d="M522 467h.1M529 466v1zM529 467h.1M570 463h.1M570 463v-1l1 1M570 463h1M571 463h.1M574 463h.1M574 462v1zM574 463v-1v1M587 462l1 1zM587 463l1-1v1"/>
<path d="M587 463h.1M587 463h1M588 463h.1M588 463h-1M591 463h.1M591 463v-1v1M591 462v1zM604 463h1zM605 463h.1M604 463h.1M604 463v-1l1 1M604 463h1"/>
<path d="M605 462v1zM608 463h.1M608 463v-1v1M621 469h.1M621 469v-1v1M626 469v-1v1M626 469h.1M631 469h.1M631 469l1-1v1M631 469h1M631 469v-1l1 1M632 469h.1"/>
<path d="M632 469h-1M643 469h.1M643 469v-1v1M648 469v-1l1 1M648 469h.1M648 469h1M649 469h.1M654 469h.1M654 469v-1v1M668 469v-1v1M668 469h.1M673 469v-1l1 1"/>
<path d="M673 469h.1M673 469h1M673 469l1-1v1M674 469h.1M674 469h-1M679 469h.1M679 469v-1v1M690 469v-1l1 1M690 469h.1M690 469h1M691 469h-1M691 469h.1"/>
<path d="M696 469h.1M696 469v-1v1M701 469h.1M701 469v-1v1M715 469h.1M715 469h1M715 469l1-1-1 1M715 469v-1l1 1M716 469h.1M716 469h-1M721 469h.1M721 469v-1v1"/>
<path d="M726 469h.1M726 469v-1v1M738 469h.1M738 469v-1v1M743 469v-1v1M743 469h.1M748 469h.1M748 469l1-1v1M748 469h1M748 469v-1l1 1M749 469h.1M749 469h-1"/>
<path d="M763 469h.1M762 469v-1l1 1M762 469l1-1v1M762 469h.1M762 469h1M768 469v-1v1M768 469h.1M773 469h.1M773 469h1M773 469v-1l1 1M774 469h.1M774 469h-1"/>
<path d="M785 469v-1v1M785 469h.1M790 469v-1l1 1M790 469h.1M790 469h1M790 469l1-1v1M791 469h-1M791 469h.1M796 469h.1M796 469v-1v1M810 469v-1v1M810 469h.1"/>
<path d="M815 469h.1M815 469v-1v1M821 469h.1M820 469h.1M820 469h1M820 469v-1l1 1M821 469l-1-1 1 1M832 469v-1l1 1M832 469h.1M832 469h1M832 469l1-1v1M833 469h.1"/>
<path d="M833 469h-1M838 469h.1M838 469v-1v1M843 469h.1M843 469v-1v1M857 469h.1M857 469v-1v1M862 469v-1l1 1M862 469h.1M862 469h1M863 469h.1M868 469h.1"/>
<path d="M868 469v-1v1M880 469h.1M880 469v-1v1M885 469v-1v1M885 469h.1M890 469h.1M890 469h1M890 469v-1l1 1M891 469h.1M891 469h-1"/>
</g>
<!-- layer: XBOLLARDS -->
<g fill="none" stroke="#767676" stroke-width=".62">
<circle cx="820" cy="260" r=".7"/>
<circle cx="492" cy="277" r=".6"/>
<circle cx="473" cy="289" r=".6"/>
<circle cx="492" cy="289" r=".6"/>
<circle cx="813" cy="304" r="1.1"/>
<circle cx="830" cy="304" r="1.1"/>
<circle cx="852" cy="304" r="1.1"/>
<circle cx="876" cy="304" r="1.1"/>
<circle cx="901" cy="304" r="1.1"/>
<circle cx="908" cy="311" r="1.1"/>
<circle cx="908" cy="331" r="1.1"/>
<circle cx="926" cy="352" r="1.1"/>
</g>
<!-- layer: XSTEPS -->
<path d="M809 252v1zM809 252v1zM809 251v1zM809 251v1z" fill="#000" stroke="#000" stroke-width=".62"/>
<!-- layer: XFENCE -->
<g fill="none" stroke="#000" stroke-width=".62">
<path d="M339 287a7 7 0 0 0 7 7v1M345 287h1h-7M346 296v3M346 300v3M379 288v3M379 292v3M379 296v3M379 300v3M380 287h-1M346 303v4M379 304v3"/>
<circle cx="346" cy="295" r=".3"/>
<circle cx="346" cy="299" r=".3"/>
<circle cx="379" cy="296" r=".3"/>
<circle cx="379" cy="300" r=".3"/>
<circle cx="379" cy="288" r=".3"/>
<circle cx="379" cy="292" r=".3"/>
<circle cx="346" cy="303" r=".3"/>
<circle cx="379" cy="304" r=".3"/>
</g>
<!-- layer: XTOILET-PARTITION -->
<path d="M556 360v11h-1M556 360v11h4h-5M549 371h2M551 371h-2M554 368l1 3M554 368l-3 3M560 371l1 3 1 2M567 371l-5 5M568 371h-1h1M556 420v-12h4h-4v12M560 408l1-3 1-2 5 5M568 408h-1h1" fill="none" stroke="#000" stroke-width=".62"/>
<!-- layer: XLADDER -->
<path d="M918 709v-1h4v1" fill="none" stroke="#000" stroke-width=".62"/>
<path d="M919 707h1v2z" fill="#000" stroke="#000" stroke-width=".62"/>
<!-- layer: XRM-NUM -->
<path d="M564 321h-2v1a1.2 1.2 0 0 1 2 0 1.2 1.2 0 0 1-1 2 1.2 1.2 0 0 1-1-1M235 378a.8 .8 0 0 0-1-1 .8 .8 0 0 0-1 1v1a.8 .8 0 0 0 1 1 .8 .8 0 0 0 1-1M245 376h1v-1h-1v2h1v-1M304 378h1l-1-1v3l1-1v-1M549 378h-3l2-2v3M547 386h1l-1 1a1.1 1.1 0 0 1 1 2 1.1 1.1 0 0 1-2-1M545 402l1-1 1 1-2 3h3M444 431a1.5 1.5 0 0 0-2 1 1.5 1.5 0 0 0 2 1 1.1 1.1 0 0 0-1-1 1.1 1.1 0 0 0-1 1M557 452h1v3" fill="none" stroke="#d00" stroke-width=".62"/>
<!-- layer: XTA -->
<g fill="none" stroke="#000" stroke-width=".62">
<path d="M570 338v1M570 340v1M570 342v1M570 344v1M570 346v1M570 348v1M570 350v1M570 352v1M570 354v1M518 383v1M518 385v1M518 387v1"/>
<path d="M518 389v1M518 391v1M518 393v1M518 395v1M570 425v1M570 427v1M570 429v1M570 431v1M570 433v1M570 435v1M570 437v1"/>
</g>
<!-- layer: TITLEBLOCK -->
<g fill="#000" stroke="#000" stroke-width=".62">
<path d="M1065 824l11 3h-11zM1065 824l11 3v-3z"/>
<path d="M1087 824l11 3h-11zM1087 824l11 3v-3z"/>
<path d="M1110 824l11 3h-11zM1110 824l11 3v-3z"/>
<path d="M1132 824l12 3h-12zM1132 824l12 3v-3z"/>
<path d="M1155 824l11 3h-11zM1155 824l11 3v-3z"/>
</g>
<path d="M1151 811h4h-4v2h4v1h-4v2h4h-4zM1157 811h1l3 4v-4v5h-1l-2-4v4h-1zM1163 811h4h-1v5h-1v-5h-2z" fill="#000"/>
<!-- layer: G-Anno-Ttlb -->
<path d="M1083 708h83v23h-83z" fill="none" stroke="#fafafa" stroke-width=".62"/>
<!-- layer: P-FILE PATH -->
<g fill="none" stroke="#000" stroke-width=".62">
<path d="M10 874h.1M10 876h.1M11 872l3 5M17 874a1.2 1.2 0 0 0-1-1 1.2 1.2 0 0 0-1 1 1.4 1.4 0 0 0 0 2 1.4 1.4 0 0 0 2 0M18 877l1-4 1 4M18 875h2M21 873h1a1.8 1.8 0 0 1 1 2 1.8 1.8 0 0 1-1 2h-1zM27 877l2-4 1 4M28 875h2M31 874v3M32 874l-1 1M35 875a1.1 1.1 0 0 0-2 0 1.1 1.1 0 0 0 0 1 1.1 1.1 0 0 0 2 0"/>
<path d="M36 875l1-1 1 3M36 873v4M39 873h.1M39 874v3M40 874l1 3 1-3M43 875h1a1.1 1.1 0 0 0-1-1 1.1 1.1 0 0 0-1 1 1.1 1.1 0 0 0 1 2l1-1M45 872l3 5M51 874a1.2 1.2 0 0 0-1-1 1.2 1.2 0 0 0-1 1v1a1.2 1.2 0 0 0 1 2 1.2 1.2 0 0 0 1-1M52 877l1-4 2 4M53 875h1M55 873h2a1.8 1.8 0 0 1 1 2 1.8 1.8 0 0 1-1 2h-2zM58 872l3 5"/>
<path d="M62 873h2M63 873v4M65 875h1M67 873h-2v4h2M68 875h2v-1l-2-1v4l2-1v-1h-1M71 872l3 5M74 873h3M76 873v4M77 875h2M80 873h-3v4h3M81 875h1l1-1-2-1v4l1-1 1-1h-1M84 875h3"/>
<path d="M88 873a1.5 1.5 0 0 1 2 2 1.5 1.5 0 0 1-2 1v-1zM92 874v-1v4M95 876h.1M98 875a1.1 1.1 0 0 0-2 0 1.1 1.1 0 0 0 0 1 1.1 1.1 0 0 0 2 0M98 873v4M99 874l1 3v-3l1 3 1-3M104 874v3M104 875a1.1 1.1 0 0 0-1 0 1.1 1.1 0 0 0 0 1 1.1 1.1 0 0 0 1 0M109 872v5M114 874v-1l2 1-2 3h2M117 873a1.5 1.5 0 0 1 2 2 1.5 1.5 0 0 1-2 1v-1zM120 874l1-1 1 1-2 3h2"/>
<path d="M124 873h1l-1 1a1.1 1.1 0 0 1 1 2 1.1 1.1 0 0 1-2 0M127 875h3M131 873a1.5 1.5 0 0 1 2 2 1.5 1.5 0 0 1-2 1v-1zM136 873h-2v2a1.2 1.2 0 0 1 2 0 1.2 1.2 0 0 1 0 1 1.2 1.2 0 0 1-2 0M137 875h3M142 874l1-1v4M147 874l-1-1a1.5 1.5 0 0 0-1 2 1.5 1.5 0 0 0 2 1 1.1 1.1 0 0 0-1-2 1.1 1.1 0 0 0-1 1"/>
<circle cx="7" cy="875" r="1.5"/>
</g>
<text font-size="15.4" x="1187" y="861">01</text>
<g font-size="11.5" fill="#d00">
<text x="432" y="297">EX.5</text>
<text x="914" y="346">EX.7</text>
</g>
<g font-size="11" fill="#d00">
<text x="761" y="262">EX.6</text>
<text x="169" y="391">EX.4</text>
<text x="937" y="418">EX.8</text>
<text x="516" y="489">EX.3</text>
<text x="584" y="499" transform="rotate(-90 584 499)">EX.2</text>
<text x="604" y="499" transform="rotate(-90 604 499)">EX.1</text>
</g>
<g font-size="11">
<text x="829" y="751">BASEMENT FLOOR</text>
<text x="829" y="762">BELOW</text>
<text x="1038" y="867">THOMPSON ENGINEERING</text>
</g>
<text font-size="8.8" x="1041" y="850">(BASEMENT &amp; GROUND FLOORS)</text>
<text font-size="7.9" x="1047" y="816">FACILITIES MANAGEMENT</text>
<g font-size="7.1" fill="#d00">
<text x="680" y="324">50F</text>
<text x="793" y="328">50K</text>
<text x="834" y="329">50L</text>
<text x="876" y="329">50M</text>
<text x="524" y="345">EL.A</text>
<text x="545" y="345">EL.B</text>
<text x="630" y="346">40</text>
<text x="213" y="386">ST.2</text>
<text x="626" y="394">TA.5</text>
<text x="677" y="394">50</text>
<text x="531" y="399" transform="rotate(-90 531 399)">TA.3</text>
<text x="584" y="400">TA.2</text>
<text x="240" y="416">20A</text>
<text x="696" y="417">50B</text>
<text x="287" y="435">18</text>
<text x="335" y="435">14</text>
<text x="628" y="439">70</text>
<text x="251" y="449">20</text>
<text x="731" y="456">50N</text>
<text x="526" y="462">ST.1</text>
<text x="864" y="666">TA.02</text>
<text x="830" y="685">02</text>
<text x="872" y="691">01</text>
</g>
<g font-size="7.1">
<text x="302" y="344">LAB</text>
<text x="252" y="356">LAB</text>
<text x="334" y="356">LAB</text>
<text x="249" y="458">LAB</text>
<text x="826" y="694">MECH.</text>
<text x="859" y="698">H.V. ROOM</text>
<text x="1121" y="803">BUILDING NORTH</text>
<text x="1184" y="820">TEB-01</text>
<text x="1041" y="844">BUILDING FLOOR PLANS - LEVELS 01 &amp; 02</text>
</g>
<g font-size="6.6" fill="#d00">
<text x="539" y="319">5A</text>
<text x="573" y="328">50G</text>
<text x="303" y="337">24</text>
<text x="252" y="348">22</text>
<text x="335" y="348">26</text>
<text x="681" y="345">50E</text>
<text x="427" y="348">28</text>
<text x="286" y="369">24A</text>
<text x="668" y="369">40A</text>
<text x="693" y="369">50D</text>
<text x="375" y="393">TA.4</text>
<text x="793" y="392">50</text>
<text x="906" y="404">ST.3</text>
<text x="668" y="417">50A</text>
<text x="660" y="453">50C</text>
<text x="692" y="453">50P</text>
<text x="583" y="459">TA.1</text>
<text x="906" y="652">ST.3</text>
<text x="891" y="664">TA.01</text>
</g>
<g font-size="6.6">
<text x="427" y="356">LAB</text>
<text x="286" y="443">LAB</text>
<text x="333" y="443">LAB</text>
<text x="439" y="442">LAB</text>
<text x="826" y="700">ROOM</text>
<text x="917" y="701" transform="rotate(-90 917 701)">AREAWAY</text>
<text x="1178" y="762">2023-05-16</text>
</g>
<g font-size="6.2">
<text x="1190" y="755">DATE</text>
<text x="1188" y="769">DRAWN</text>
<text x="1185" y="784">CHECKED</text>
<text x="1183" y="798">APPROVED</text>
<text x="1179" y="827">GEODETIC ELEV.</text>
<text x="1040" y="835">FEET</text>
<text x="1076" y="835">10</text>
<text x="1088" y="835">15</text>
<text x="1100" y="835">20</text>
<text x="1111" y="835">25</text>
<text x="1167" y="835">50</text>
</g>
<g font-size="5.7">
<text x="1188" y="740">SCALE</text>
<text x="1181" y="812">DWG.FILE No.</text>
<text x="1037" y="829">SCALE</text>
<text x="1188" y="841">SHEET</text>
</g>
<g font-size="5.3" fill="#d00">
<text x="349" y="375" transform="rotate(-90 349 375)">26A</text>
<text x="267" y="381">22A</text>
<text x="656" y="429">A-1</text>
<text x="547" y="443">1X</text>
</g>
<g font-size="5.3">
<text x="554" y="381">WOMEN</text>
<text x="551" y="405">MEN</text>
<text x="917" y="706">UP</text>
</g>
<g font-size="4.9">
<text x="644" y="311">FHC</text>
<text x="905" y="394">UP</text>
<text x="530" y="439">FHC</text>
</g>
<g font-size="4.4">
<text x="816" y="254">UP</text>
<text x="471" y="376">UP</text>
<text x="221" y="378">UP</text>
<text x="243" y="387">FHC</text>
<text x="914" y="396">DN</text>
<text x="899" y="407" transform="rotate(-90 899 407)">FHC</text>
<text x="526" y="451">UP</text>
<text x="891" y="668">FHC</text>
</g>
<text font-size="4" x="905" y="643">UP</text>
</svg>
